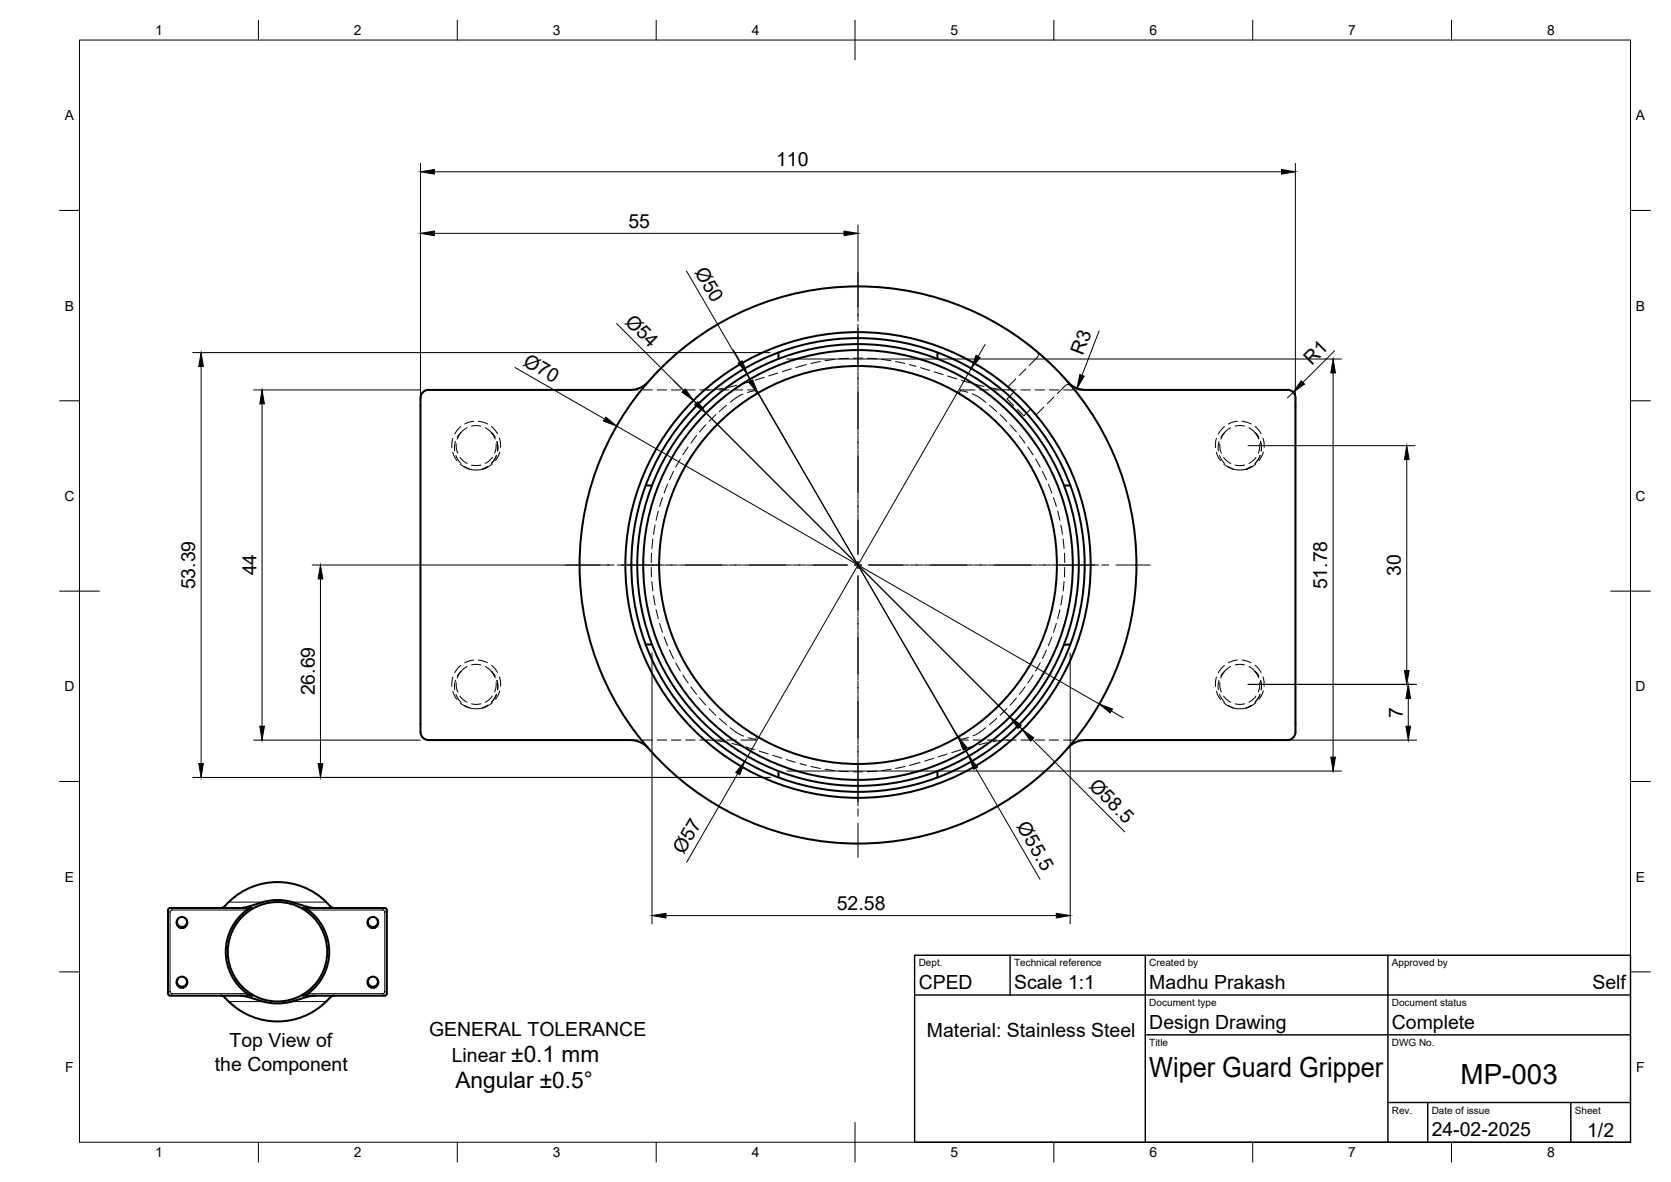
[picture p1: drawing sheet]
<svg xmlns="http://www.w3.org/2000/svg" width="420mm" height="297mm" viewBox="0 0 420 297" stroke-linecap="round" stroke-linejoin="round" font-family="sans-serif">
<!-- layer: Visible -->
<g fill="none" stroke="#000" stroke-width=".51">
<path d="M107.7 98a2.34 2.34 0 0 0-2 2.9v82.2a2.34 2.34 0 0 0 2.9 2.9h50l1.1 .1 1.4 .5 1.9 1.4M163 95.9l-1.9 1.5-1.4 .5-1.1 .1h-50.9M195.7 88.6v1.6M235.7 88.6v1.6M268.5 95.9l1.9 1.5 1.4 .5 1.1 .1h50.8M323.7 98a2.3 2.3 0 0 1 2 2.9v82.2a2.33 2.33 0 0 1-2.9 2.9h-49.9l-1.1 .1-1.4 .5-1.9 1.4M162.3 122h1.7M267.5 122h1.6M162.3 162h1.7M267.5 162h1.6M195.7 193.8v1.6M235.7 193.8v1.6"/>
<path d="M44.8 230.9l-.4 .7 .1 .8a1.32 1.32 0 0 0 1.1 .8 1.32 1.32 0 0 0 1.2-.6l.3-.9-.4-.8M44.8 230.9a1.26 1.26 0 0 0 .1 1.7 1.26 1.26 0 0 0 1.7 0 1.26 1.26 0 0 0 .1-1.7M46.7 230.9a1.26 1.26 0 0 0-1.9 0M63.3 228.2h-20.1a.76 .76 0 0 0-.8 .2 .76 .76 0 0 0-.2 .8v20.5l.6 .5M63.3 228.2l-.7 .2a12.8 12.8 0 0 0 .1 21.6l.6 .2M63.3 228.2l.1 .2M73.3 226.7l3.8 1.1 2.1 .4M73.3 226.7a15.2 15.2 0 0 0-9.4 .7l-2.4 .7-1.2 .1M76.2 228.2h20.1a.76 .76 0 0 1 .8 .1 .76 .76 0 0 1 .2 .9v20.5l-.3 .4-.2 .1M76.2 228.2l.7 .2a12.7 12.7 0 0 1-.2 21.6l-.5 .2M76.2 228.2l-.1 .2M82 226.7l.9 1"/>
<path d="M82 226.7a17.7 17.7 0 0 0-25.7 1.2l-.9 .3M83 227.7l.5 .4 .6 .1M94.7 230.9a1.26 1.26 0 0 1-.1 1.7 1.26 1.26 0 0 1-1.7 0 1.26 1.26 0 0 1-.1-1.7l-.4 .6v.6l.3 .6 .7 .5M94.7 230.9l.4 .7v.7a1.35 1.35 0 0 1-1.7 .9M94.7 230.9a1.26 1.26 0 0 0-1.9 0M44.7 245.9h.1a1.26 1.26 0 0 0 .1 1.7 1.26 1.26 0 0 0 1.7 0 1.26 1.26 0 0 0 .1-1.7l.4 .7-.1 .8a1.34 1.34 0 0 1-1.1 .8 1.34 1.34 0 0 1-1.3-.6l-.2-.9zM46.7 245.9a1.26 1.26 0 0 0-1.9 0M55.4 250.2l.7 .1 .5 .4M56.6 250.7l.4 .4a17.6 17.6 0 0 0 25 .6M60.3 250.2l3 .6a22.4 22.4 0 0 0 7.7 1.3l2.3-.4M63.3 250.2h-20.5M63.4 250l-.1 .2"/>
<path d="M76.1 250l.1 .2M76.2 250.2h20.6M79.2 250.2l-2.1 .4-3.8 1.1M82.9 250.7l-.9 1M84.1 250.2l-.6 .1-.5 .4M93.4 248.2a1.4 1.4 0 0 0 1.7-1.6l-.4-.7a1.26 1.26 0 0 1-.1 1.7 1.26 1.26 0 0 1-1.7 0 1.26 1.26 0 0 1-.1-1.7l-.4 .6v.6l.3 .6 .7 .5M94.7 245.9a1.26 1.26 0 0 0-1.9 0"/>
<circle cx="215.7" cy="142" r="58.5"/>
<circle cx="215.7" cy="142" r="70"/>
<circle cx="215.7" cy="142" r="55.5"/>
<circle cx="215.7" cy="142" r="50"/>
<circle cx="215.7" cy="142" r="54"/>
<circle cx="215.8" cy="142" r="57"/>
<circle cx="69.8" cy="239.2" r="12.5"/>
</g>
<!-- layer: Hidden -->
<g fill="none" stroke="#000" stroke-width=".25">
<path d="M158.5 98h2M161.7 98h2.3M165.2 98h2.4M168.8 98h2.4M172.4 98h2.4M176 98h1.9M177.9 98h1.7M178.3 98h-.4M180.8 98h2.4M181.8 97.6l-2.3 .3M184.4 98h2.4M185.3 96.8l-2.3 .6"/>
<path d="M186.8 99l-1.5 .8-1.7 1.3M188 98h2l.2 1M188.7 95.9l-2.3 .6M190 98.2l-2.1 .4M192.2 94.8l-2.3 .7M195.6 93.8l-2.3 .7M199 92.7l-2.3 .7M202.8 91.6l-2.7 .8M206.3 90.9l-2.4 .4M209.8 90.3l-2.4 .3M213.4 90l-2.4 .2M214.5 90h2.4"/>
<path d="M218.1 90l2.4 .2M221.7 90.3l2.3 .3M225.2 90.9l2.3 .4M228.7 91.6l1.6 .5M231.5 92.4l2.2 .7M234.9 93.4l2.3 .8M238.3 94.5l2.3 .7M241.4 98.2l2 .4M241.7 95.6l2.3 .6M244.5 99l1.6 .8 1.8 1.3M245.1 96.5l2.3 .6M245.2 98h-3.7l-.3 1"/>
<path d="M246.3 98h2.4M248.6 97.4l2.4 .4M249.9 98h2.4M252.1 97.9l1.4 .1M253.5 98h2M254.9 98.5l-1.7 1.8 1.7 1.7M255.4 95.2l-2 2M256.7 98h2.4M258 92.7l-1.7 1.7M260.3 98h2.4M260.7 88.4a.99 .99 0 0 1 .1 1.4l-2 2M263.8 98h2.4"/>
<path d="M265 99.8l-1.7 1.6M267.4 98h2.4M269.3 97a1.03 1.03 0 0 0-1.4-.1l-2 2M271 98h2M113.8 113.7l1.1 2.1M113.9 110.1l-.3 1.3v1.1M114.5 111l-.2 1.1v1.2M114.6 114.5l.6 1.1 .7 .9M114.7 111.6l.1 1.3 .3 1M115.7 114.9l.6 .7 1.2 .9M115.7 116.6l1 .8 1.4 .5M115.9 107.2l-1.6 1.8"/>
<path d="M115.9 108.7l-.9 1.7M115.9 108.7l-.9 1.2M117.4 107.5l-1.5 1.2M118.6 116.9l1.1 .1 1.2-.1M118.6 107.1l1.1-.2 1.2 .2M119.1 105.9l-2.3 .7M120.3 105.9l2.3 .6M122 107.5l1.9 1.5 .6 .9-1-1.2 1 1.7M123.6 107.2l1.5 1.8M123.8 116.6l-1.1 .8-1.4 .5 1.3-.7-1 .6a5.5 5.5 0 0 1-4-.1l-.8-.5M123.8 114.9l-.6 .7-1.2 .8M124.7 111.5v1.4l-.3 1"/>
<path d="M124.8 114.5l-.5 1-.8 1M124.9 111l.3 1.2-.1 1.1M125.6 110.1l.3 2.3M125.6 113.6l-1 2.1M169.4 118.5l-1.1 2.1M171.1 115.3l-1.2 2.1M173 112.3l-1.3 2M175.2 109.5l-1.5 1.9M177.5 106.8l-1.6 1.7M180 104.2l-1.7 1.7M182.7 101.9l-1.8 1.5M248.8 101.9l1.8 1.5"/>
<path d="M251.5 104.2l1.7 1.7M254 106.8l1.6 1.7M255.8 102.8l1.7 1.7 1.7-1.7M256.3 109.5l1.4 1.9M258.4 112.3l1.4 2M260.4 115.3l1.2 2.1M262.1 118.5l1 2.1M262.5 102.3l-2 2M305.8 113.7l1.1 2.1M305.9 110.1l-.3 1.3v1.1M306.5 111l-.2 1.2v1.1M306.6 114.5l.6 1.1 .7 .9"/>
<path d="M306.7 111.6l.1 1.3 .3 1M307.7 114.9l.6 .7 1.2 .9M307.7 116.6l1 .8 1.5 .5M307.9 107.2l-1.6 1.8M307.9 108.7l-.9 1.7M307.9 108.7l-.9 1.2M309.4 107.5l-1.5 1.2M310.6 116.9l1.1 .1 1.2-.1M310.6 107.1l1.1-.2 1.2 .2M311.1 105.9l-2.3 .7M312.3 105.9l2.3 .6M314 107.5l1.9 1.5 .6 .9-.9-1.2 .9 1.7"/>
<path d="M315.6 107.2l1.5 1.8M315.8 116.6l-1.1 .8-1.4 .5 1.3-.7-1 .6a5.5 5.5 0 0 1-4-.1l-.8-.5M315.8 114.9l-.6 .7-1.2 .8M316.7 111.5v1.4l-.3 1M316.8 114.5l-.5 1-.7 1M316.9 111l.3 1.1-.1 1.2M317.6 110.1l.3 2.3M317.7 113.6l-1.1 2.1M163.8 139l-.1 2.4M164.1 135.5l-.2 2.3M164.7 131.9l-.4 2.4M165.5 128.4l-.5 2.4"/>
<path d="M166.6 125l-.7 2.3M167.9 121.7l-.9 2.2M263.6 121.7l.9 2.2M264.9 125l.7 2.3M265.9 128.4l.6 2.4M266.7 131.9l.4 2.4M267.3 135.5l.2 2.3M267.7 139v2.4M163.7 142.6l.1 2.4M163.9 146.1l.2 2.4M164.3 149.7l.4 2.3M165 153.2l.5 2.3"/>
<path d="M165.9 156.7l.7 2.2M265.6 156.7l-.7 2.2M266.5 153.2l-.6 2.3M267.1 149.7l-.4 2.3M267.5 146.1l-.2 2.4M267.7 142.6v2.4M113.8 173.7l1.1 2.1M113.9 170.1l-.3 1.4v1M114.5 171l-.2 1.2v1.1M114.6 174.5l.6 1.1 .7 .9M114.7 171.6l.1 1.3 .3 1M115.7 174.9l.6 .7 1.2 .9"/>
<path d="M115.7 176.6l1 .8 1.4 .5M115.9 167.2l-1.6 1.8M115.9 168.7l-.9 1.7M115.9 168.7l-.9 1.2M116.8 177.2l1 .6a5.5 5.5 0 0 0 4-.1l.8-.5-1.3 .7M117.4 167.5l-1.5 1.2M118.6 176.9l1.1 .1 1.2-.1M118.6 167.1l1.1-.2 1.2 .2M119.1 165.9l-2.3 .7M120.3 165.9l2.3 .6M122 167.5l1.9 1.6 .6 .8-1-1.2 1 1.7M123.6 167.2l.8 .7 .7 1.1"/>
<path d="M123.8 176.6l-1.1 .8-1.4 .5M123.8 174.9l-.6 .7-1.2 .9M124.7 171.5v1.4l-.3 1M124.8 174.5l-.4 1-.9 1M124.9 171l.3 1.2-.1 1.1M125.6 170.1l.3 2.3M125.6 173.6l-1 2.1M167 160l.9 2.3M168.3 163.4l1.1 2.1M169.9 166.6l1.2 2M171.7 169.6l1.3 2M173.7 172.6l1.5 1.9"/>
<path d="M175.9 175.4l1.6 1.8M178.3 178.1l1.7 1.7M253.2 178.1l-1.7 1.7M255.5 175.4l-1.5 1.8M257.7 172.6l-1.4 1.9M259.8 169.7l-1.4 1.9M261.6 166.6l-1.2 2M263.1 163.4l-1 2.1M264.5 160l-.9 2.3M305.8 173.7l1.1 2.1M305.9 170.1l-.3 1.4v1M306.5 171l-.2 1.2v1.1"/>
<path d="M306.6 174.5l.6 1.1 .7 .9M306.7 171.6l.1 1.3 .3 1M307.7 174.9l.6 .7 1.2 .9M307.7 176.6l1 .8 1.5 .5M307.9 167.2l-1.6 1.8M307.9 168.7l-.9 1.7M307.9 168.7l-.9 1.2M308.8 177.2l1 .6a5.5 5.5 0 0 0 4-.1l.8-.5-1.3 .7M309.4 167.5l-1.5 1.2M310.6 176.9l1.1 .1 1.2-.1M310.6 167.1l1.1-.2 1.2 .2M311.1 165.9l-2.3 .7"/>
<path d="M312.3 165.9l2.3 .6M314 167.5l1.9 1.6 .6 .8-.9-1.2 .9 1.7M315.6 167.2l.8 .7 .7 1.1M315.8 176.6l-1.1 .8-1.4 .5M315.8 174.9l-.6 .7-1.2 .9M316.7 171.5v1.4l-.3 1M316.8 174.5l-.4 1-.8 1M316.9 171l.3 1.2-.1 1.1M317.6 170.1l.3 2.3M317.7 173.6l-1.1 2.1M158.5 186h2M161.7 186h2.3"/>
<path d="M165.2 186h2.4M168.8 186h2.4M172.4 186h2.4M176 186h2M177.9 186h1.4M179.2 186h2.3M180.5 186.2l2.4 .4M180.9 180.6l1.8 1.5M182.8 186h2.3M183.6 182.9l1.7 1.3 1.7 .8M184 186.8l2.3 .6M187.5 187.7l2.3 .7"/>
<path d="M188.1 185.4l1.9 .4M190.2 185l-.2 1h-3.7M190.9 188.8l2.3 .7M194.3 189.8l2.3 .7M197.7 190.9l2.3 .7M201.1 191.9l1.7 .4M203.9 192.6l2.4 .5M207.4 193.3l2.4 .3M211 193.8l2.3 .1M214.5 194h2.4M220.5 193.8l-2.4 .1M224 193.3l-2.3 .3"/>
<path d="M227.5 192.6l-2.3 .5M231.4 191.6l-2.7 .7M234.8 190.6l-2.3 .7M238.2 189.5l-2.3 .7M241.2 185l.3 1h2M241.6 188.4l-2.3 .7M243.5 185.3l-2.1 .5M244.7 186h2.4M245 187.4l-2.3 .7M247.9 182.9l-1.8 1.3-1.5 .7M248.2 186h2.4M248.5 186.6l-2.3 .5"/>
<path d="M250.6 180.6l-1.8 1.5M251.8 186h1.7M252 186.1l-2.3 .3M255.5 186h-2.3M256.7 186h2.4M260.3 186h2.4M263.8 186h2.4M267.4 186h2.4M271 186h2"/>
</g>
<!-- layer: Visible Narrow -->
<g fill="none" stroke="#000" stroke-width=".25">
<path d="M42.2 229.2h.6M42.8 229.2v20M43.2 228.2v.5M43.2 228.7h18.9M43.3 228.7l-.5 .2v.3M57.5 226.7h8.7M73.3 226.7h8.7M96.3 228.2v.5h-18.9M96.3 228.7l.2 .1 .3 .4M97.3 229.2h-.5v20h.5M42.2 249.2h.6M42.8 249.2v.2l.5 .3"/>
<path d="M43.2 249.7v.5M43.2 249.7h18.9M57.5 251.7h8.7M73.3 251.7h8.7M77.4 249.7h18.9v.5M96.8 249.2l-.3 .4-.2 .1"/>
</g>
<!-- layer: BORDER -->
<g fill="none" stroke="#000" stroke-width=".25">
<path d="M20 10.1h390v276.9h-390zM65 5.1v5M115 5.1v5M165 5.1v5M215 5.1v10M265 5.1v5M315 5.1v5M365 5.1v5M15 52.9h5M410 52.9h5M15 100.7h5M410 100.7h5"/>
<path d="M15 148.6h10M405 148.6h10M15 196.4h5M410 196.4h5M15 244.2h5M410 244.2h5M65 287v5M115 287v5M165 287v5M215 282.1v9.9M265 287v5M315 287v5"/>
<path d="M365 287v5"/>
</g>
<!-- layer: TITLEBLOCK -->
<path d="M230 240.1h180v46.9h-180zM230 250h180M254 240.1v9.9M288 240.1v46.9M349 240.1v46.9M288 260.1h122M349 277.1h61M359 277.1v9.9M395 277.1v9.9" fill="none" stroke="#000" stroke-width=".36"/>
<!-- layer: Smart Centers -->
<g fill="none" stroke="#000" stroke-width=".25">
<path d="M215.7 68.5v8.6M215.7 78.9v1.8M215.7 81.5v11.7M215.7 93.4v3.4M215.7 97v12.3M215.7 109.5v3.3M215.7 113.1v12.2M215.7 125.6v3.3M215.7 129.2v10.1M142.2 142h8.7M152.6 142h1.8M155.2 142h11.7"/>
<path d="M167.2 142h3.3M170.8 142h12.2M183.2 142h3.4M186.8 142h12.3M199.3 142h3.3M202.9 142h10.1M214.8 142h1.8M215.7 141.1v1.8M215.7 144.7v10.1M215.7 155.1v3.3M215.7 158.7v12.2M218.4 142h10.2"/>
<path d="M228.8 142h3.3M232.4 142h12.2M244.9 142h3.3M248.5 142h12.2M261 142h3.3M264.5 142h11.7M277 142h1.8M280.6 142h8.6M215.7 171.2v3.3M215.7 174.7v12.3M215.7 187.2v3.3M215.7 190.8v11.7"/>
<path d="M215.7 203.3v1.8M215.7 206.9v8.6"/>
</g>
<!-- layer: FD_Dimensions -->
<g fill="none" stroke="#000" stroke-width=".25">
<path d="M105.7 41.1v140.8M109.2 43.2h213M109.2 58.6h103M215.7 56.5v22.9M325.7 41.1v140.8M172.6 68.1l16.2 27.7M48.5 88.6h145.2M50.6 92.1v99.8M63.8 98h41.8M129.5 92.4l22.5 12.9M155 81.3l20.1 20M184.4 87.9l1.7 3"/>
<path d="M187.9 94l55.6 96M197.8 90.2h139.5M244.2 92.6l-56.9 98.8M247.7 86.6l-1.8 3M276.4 83.2l-4.3 11.1M325.1 98.6l-1.4 1.4M335.2 93.7v96.6M335.6 88.1l-8 8M65.9 101.5v81M155.1 107.1l121.3 69.8M174.4 100.6l82.7 82.8M313.8 112h42"/>
<path d="M353.7 115.5v53M78.5 142h74.6M80.6 145.5v46.4M163.9 164.1v68.1M269.1 164.1v68.1M279.4 178.7l3 1.7M313.8 172h42.4M354.1 175.5v7M48.5 195.4h145.2M63.8 186h41.8M185.5 194.4l-12.9 22.3M197.8 193.8h139.5"/>
<path d="M242.7 188.2l1.8 3M245.3 193l16.2 28M256.4 182.7l2.5 2.4M259.6 185.8l23.2 23.2M323.8 186h32.4M167.4 230.1h98.2"/>
</g>
<g fill="#000" stroke="#000" stroke-width=".25">
<path d="M105.7 43.2l3.5-.6v1.2zM105.7 58.6l3.5-.5v1.1zM212.2 58.1l3.5 .5-3.5 .6zM322.2 42.6l3.5 .6-3.5 .6zM50.6 88.6l.5 3.5h-1.1zM171.5 98.6l.8-.9 2.1 2.9zM185.6 91.2l1-.5 1.3 3.3zM188.3 96.1l1-.6 1.2 3.3zM245.4 89.3l1 .6-2.2 2.7zM271.5 94.1l1.1 .4-1.8 3.1zM327.2 95.7l.8 .8-2.9 2.1zM335.2 90.2l.6 3.5h-1.2z"/>
<path d="M65.9 98l.6 3.5h-1.2zM152.3 104.8l2.8 2.3-3.4-1.3zM174.6 101.8l.9-.9 2 2.9zM353.7 112l.6 3.5h-1.2zM80.6 142l.6 3.5h-1.2zM276.4 176.9l3.3 1.3-.6 1zM353.1 168.5h1.2l-.6 3.5zM354.1 172l.6 3.5h-1.2zM50 191.9h1.1l-.5 3.5zM65.3 182.5h1.2l-.6 3.5zM80 191.9h1.2l-.6 3.5zM187.3 191.4l-1.3 3.3-1-.6z"/>
<path d="M240.9 185.2l2.3 2.7-1 .6zM243.5 190l2.3 2.8-1 .5zM253.9 180.2l2.9 2-.8 .9zM257.1 183.4l2.9 2-.9 .9zM334.6 190.3h1.2l-.6 3.5zM353.5 182.5h1.2l-.6 3.5zM163.9 230.1l3.5-.6v1.2zM265.6 229.5l3.5 .6-3.5 .6z"/>
</g>
<g font-size="7">
<text x="289" y="270.6">Wiper Guard Gripper</text>
<text x="367.2" y="272.3">MP-003</text>
</g>
<g font-size="5.7">
<text x="128.5" y="266.8">±0.1 mm</text>
<text x="114.5" y="273.4">Angular ±0.5°</text>
</g>
<g font-size="4.9">
<text x="195.1" y="41.7">110</text>
<text x="158" y="57.2">55</text>
<text x="174.6" y="68.4" transform="rotate(60 174.6 68.4)">Ø50</text>
<text x="157" y="81.1" transform="rotate(45 157 81.1)">Ø54</text>
<text x="272.3" y="89.6" transform="rotate(-69 272.3 89.6)">R3</text>
<text x="131.3" y="91.6" transform="rotate(30 131.3 91.6)">Ø70</text>
<text x="329.8" y="91.9" transform="rotate(-45 329.8 91.9)">R1</text>
<text x="49.1" y="148.1" transform="rotate(-90 49.1 148.1)">53.39</text>
<text x="64.5" y="144.6" transform="rotate(-90 64.5 144.6)">44</text>
<text x="333.7" y="148.1" transform="rotate(-90 333.7 148.1)">51.78</text>
<text x="352.3" y="144.7" transform="rotate(-90 352.3 144.7)">30</text>
<text x="79.1" y="174.8" transform="rotate(-90 79.1 174.8)">26.69</text>
<text x="352.7" y="180.3" transform="rotate(-90 352.7 180.3)">7</text>
<text x="273.6" y="197.7" transform="rotate(45 273.6 197.7)">Ø58.5</text>
<text x="255.5" y="207.6" transform="rotate(60 255.5 207.6)">Ø55.5</text>
<text x="171.9" y="214.9" transform="rotate(-60 171.9 214.9)">Ø57</text>
<text x="210.4" y="228.6">52.58</text>
<text x="231" y="248.5">CPED</text>
<text x="255" y="248.5">Scale 1:1</text>
<text x="289" y="248.5">Madhu Prakash</text>
<text x="400.4" y="248.5">Self</text>
<text x="57.7" y="263.2">Top View of</text>
<text x="107.9" y="260.3">GENERAL TOLERANCE</text>
<text x="233.1" y="260.6">Material: Stainless Steel</text>
<text x="289" y="258.6">Design Drawing</text>
<text x="350" y="258.6">Complete</text>
<text x="54" y="269.1">the Component</text>
<text x="113.6" y="266.8">Linear</text>
<text x="360" y="285.5">24-02-2025</text>
<text x="399.1" y="285.7">1/2</text>
</g>
<g font-size="3.5">
<text x="39" y="8.8">1</text>
<text x="89" y="8.8">2</text>
<text x="139" y="8.8">3</text>
<text x="189" y="8.8">4</text>
<text x="239" y="8.8">5</text>
<text x="289" y="8.8">6</text>
<text x="339" y="8.8">7</text>
<text x="389" y="8.8">8</text>
<text x="16.3" y="30.2">A</text>
<text x="411.3" y="30.2">A</text>
<text x="16.3" y="78">B</text>
<text x="411.3" y="78">B</text>
<text x="16.2" y="125.9">C</text>
<text x="411.2" y="125.9">C</text>
<text x="16.2" y="173.7">D</text>
<text x="411.2" y="173.7">D</text>
<text x="16.3" y="221.6">E</text>
<text x="411.3" y="221.6">E</text>
<text x="16.4" y="269.4">F</text>
<text x="411.4" y="269.4">F</text>
<text x="39" y="290.8">1</text>
<text x="89" y="290.8">2</text>
<text x="139" y="290.8">3</text>
<text x="189" y="290.8">4</text>
<text x="239" y="290.8">5</text>
<text x="289" y="290.8">6</text>
<text x="339" y="290.8">7</text>
<text x="389" y="290.8">8</text>
</g>
<g font-size="2.5">
<text x="231" y="242.9">Dept.</text>
<text x="255" y="242.9">Technical reference</text>
<text x="289" y="242.9">Created by</text>
<text x="350" y="242.9">Approved by</text>
<text x="289" y="252.8">Document type</text>
<text x="350" y="252.8">Document status</text>
<text x="289" y="262.9">Title</text>
<text x="350" y="262.9">DWG No.</text>
<text x="350" y="279.9">Rev.</text>
<text x="360" y="279.9">Date of issue</text>
<text x="396" y="279.9">Sheet</text>
</g>
</svg>
